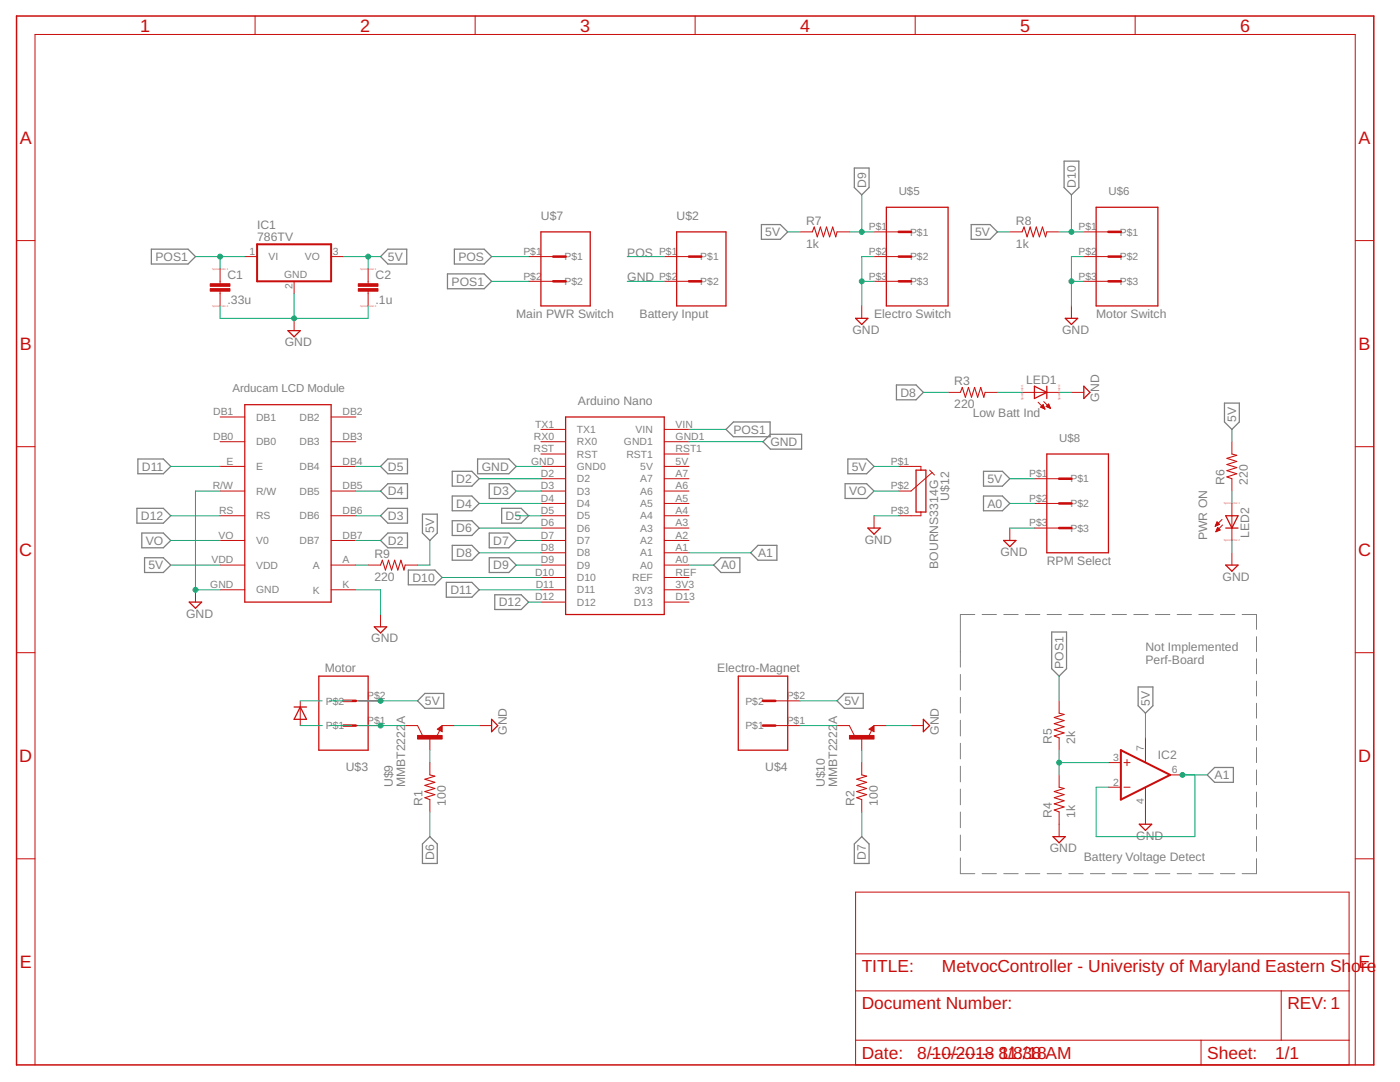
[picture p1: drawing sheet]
<svg xmlns="http://www.w3.org/2000/svg" width="279mm" height="216mm" viewBox="0 0 279 216" stroke-linecap="round" stroke-linejoin="round" font-family="sans-serif">
<g fill="none" stroke="#808080" stroke-width=".2">
<path d="M191.7 134.6v3.1M191.7 139.1v3.2M194.5 122.6h-2.8v10.5M196 122.6h2.9M200.3 122.6h2.9M204.6 122.6h2.9M209 122.6h2.8M213.3 122.6h2.9M217.6 122.6h2.9M222 122.6h2.8M226.3 122.6h2.9M230.6 122.6h2.9"/>
<path d="M234.9 122.6h2.9M239.2 122.6h2.9M243.6 122.6h2.8M247.9 122.6h2.9v3M250.8 127v3M250.8 131.5v3M250.8 135.9v3M191.7 143.7v3.2M191.7 148.3v3.1M191.7 152.9v3.1M191.7 157.5v3.1M250.8 140.3v3"/>
<path d="M250.8 144.8v2.9M250.8 149.2v3M250.8 153.6v3M250.8 158.1v2.9M191.7 162v3.2M191.7 166.6v3.1M191.7 171.2v3.1h2.8M196 174.3h2.9M200.3 174.3h2.9M204.6 174.3h2.9M209 174.3h2.8M213.3 174.3h2.9"/>
<path d="M217.6 174.3h2.9M222 174.3h2.8M226.3 174.3h2.9M230.6 174.3h2.9M234.9 174.3h2.9M239.2 174.3h2.9M243.6 174.3h2.8M250.8 162.5v3M250.8 166.9v3M250.8 171.3v3h-2.9"/>
</g>
<g fill="none" stroke="#808080" stroke-width=".25">
<path d="M170.5 33.5h2.9v3.9l-1.4 1.5-1.5-1.5zM212.4 32.2h2.9v5.2l-1.5 1.5-1.4-1.5zM30.2 49.7h7.3l1.5 1.5-1.5 1.5h-7.3zM77.4 49.7h3.8v3h-3.8l-1.5-1.5zM89.3 54.7h7.3l1.5 1.4-1.5 1.5h-7.3zM90.7 49.7h5.9l1.5 1.5-1.5 1.5h-5.9zM152 44.8h3.7l1.5 1.5-1.5 1.5h-3.7zM193.8 44.8h3.8l1.5 1.5-1.5 1.5h-3.8zM178.9 76.8h3.9l1.5 1.5-1.5 1.5h-3.9zM27.5 91.6h5.1l1.5 1.5-1.5 1.4h-5.1zM75.9 98l1.5-1.5h3.9v3h-3.9zM77.4 91.6h3.9v2.9h-3.9l-1.5-1.4z"/>
<path d="M90.3 99h3.9l1.4 1.5-1.4 1.4h-3.9zM90.3 94h3.9l1.4 1.5-1.4 1.5h-3.9zM95.3 91.6h6.3l1.4 1.5-1.4 1.4h-6.3zM97.6 96.5h4l1.4 1.5-1.4 1.5h-4zM144.9 85.7l1.5-1.5h7.3v2.9h-7.3zM152.3 88.1l1.5-1.4h6.2v2.9h-6.2zM168.7 96.5h4.3l1.4 1.5-1.4 1.5h-4.3zM169.2 91.6h3.8l1.4 1.5-1.4 1.4h-3.8zM196.3 94h3.7l1.5 1.5-1.5 1.5h-3.7zM196.3 99h3.7l1.5 1.5-1.5 1.4h-3.7zM244.4 80.4h2.9v3.8l-1.4 1.5-1.5-1.5zM27.3 101.4h5.3l1.5 1.5-1.5 1.5h-5.3z"/>
<path d="M28.3 106.4h4.3l1.5 1.4-1.5 1.5h-4.3zM28.9 111.3h3.7l1.5 1.5-1.5 1.4h-3.7zM77.4 106.4h3.9v2.9h-3.9l-1.5-1.5zM77.4 101.4h3.9v3h-3.9l-1.5-1.5zM81.5 113.7h5.3l1.4 1.5-1.4 1.5h-5.3zM84.3 102.6h3v3.8l-1.5 1.4-1.5-1.4zM89.1 116.2h5.1l1.4 1.5-1.4 1.5h-5.1zM90.3 103.9h3.9l1.4 1.5-1.4 1.4h-3.9zM90.3 108.8h3.9l1.4 1.5-1.4 1.5h-3.9zM97.6 111.3h4l1.4 1.5-1.4 1.4h-4zM97.6 106.4h4l1.4 1.4-1.4 1.5h-4zM98.7 118.7h5.3l1.5 1.4-1.5 1.5h-5.3z"/>
<path d="M100.1 101.4h3.9l1.5 1.5-1.5 1.5h-3.9zM142.4 112.8l1.5-1.5h3.8v2.9h-3.8zM151.3 108.8h3.7v3h-3.7l-1.5-1.5zM84.8 138.4h3.8v2.9h-3.8l-1.5-1.5zM168.5 138.4h3.8v2.9h-3.8l-1.5-1.5zM209.9 126.1h3v7.3l-1.5 1.5-1.5-1.5zM227.1 137.1h3v3.7l-1.5 1.5-1.5-1.5zM240.9 154.6l1.5-1.5h3.7v3h-3.7zM84.3 168.4l1.5-1.5 1.5 1.5v3.9h-3zM170.5 168.4l1.5-1.5 1.4 1.5v3.9h-2.9z"/>
</g>
<g fill="none" stroke="#c90d0c" stroke-width=".2">
<path d="M50.9 3.2v3.7M94.8 3.2v3.7M138.7 3.2v3.7M182.6 3.2v3.7M226.5 3.2v3.7M3.3 48h3.7M43.9 53.7v2.9M43.9 58.1v2.9M48.9 51.2h2.4M58.7 56.1v2.5M66.1 51.2h2.5M73.5 53.7v2.9"/>
<path d="M73.5 58.1v2.9M105.5 51.2h4.9M105.5 56.1h4.9M132.6 51.2h4.9M132.6 56.1h4.9M159.7 46.3h2.4M167 46.3h2.5M174.4 51.2h5M174.4 56.1h5M174.4 46.3h5M201.5 46.3h2.5M208.9 46.3h2.5"/>
<path d="M216.3 51.2h4.9M216.3 56.1h4.9M216.3 46.3h4.9M270.5 48h3.7M58.7 63.5v2.5M172 61v2.5M189.2 78.3h2.5M196.6 78.3h2.5M204 78.3h7.4M213.8 78.3h2.5M213.8 61v2.5M3.3 89.1h3.7"/>
<path d="M43.9 88.1h5M43.9 93.1h5M43.9 98h5M43.9 83.2h5M66.1 88.1h4.9M66.1 93.1h4.9M66.1 98h4.9M66.1 83.2h4.9M107.9 85.7h5M107.9 88.1h5M107.9 90.6h5M107.9 93.1h5"/>
<path d="M107.9 95.5h5M107.9 98h5M132.6 85.7h4.9M132.6 88.1h4.9M132.6 90.6h4.9M132.6 93.1h4.9M132.6 95.5h4.9M132.6 98h4.9M179.4 93.1h4.4v.7M185.5 93.8l1 1M186 94.3l-4.2 3.7h-2.4M206.4 95.5h5"/>
<path d="M207.2 80.3l1.3 1.3M207.7 81.2l.8 .4M207.7 81.2h.7M207.8 81.1h.5M207.9 81.3h.5M207.9 81h.4M208 80.9h.2M208.2 80.8l-.5 .4M208.2 80.8l.3 .8M208.2 81.4h.3M208.2 80.8h.1M208.3 80.1l1.4 1.4"/>
<path d="M208.4 81.6h.1M208.8 81.1l.9 .4M208.8 81.1h.7M208.9 81h.5M209 81.2h.5M209 80.9h.4M209.1 80.8h.2M209.3 80.6l-.5 .5M209.3 80.6l.4 .9M209.3 80.6v.1M209.3 81.3h.3M209.6 81.4h.1"/>
<path d="M245.9 88.1v2.5M245.9 95.5v2.5M270.5 89.1h3.7M39 117.7v2.4M43.9 102.9h5M43.9 107.8h5M43.9 112.8h5M43.9 117.7h5M66.1 102.9h4.9M66.1 107.8h4.9M66.1 112.8h4.9M66.1 117.7h4.9"/>
<path d="M73.5 112.8h2.4M80.9 112.8h2.4M107.9 100.5h5M107.9 102.9h5M107.9 105.4h5M107.9 107.8h5M107.9 110.3h5M107.9 112.8h5M107.9 115.2h5M107.9 117.7h5M132.6 100.5h4.9M132.6 102.9h4.9"/>
<path d="M132.6 105.4h4.9M132.6 107.8h4.9M132.6 110.3h4.9M132.6 112.8h4.9M132.6 115.2h4.9M132.6 117.7h4.9M174.4 102.9v2.5M183.8 102.2v.7h-4.4M201.5 105.4v2.4M206.4 100.5h5M206.4 105.4h5M242.5 105h.1"/>
<path d="M242.6 104.9h.2M242.6 104.8h.5M242.7 104.6h.7M242.7 106h.1M242.7 104.5h.6M242.7 105.9h.4M242.8 104.4h.4M242.8 105.8h.6M242.8 104.3h.3M242.8 105.7h.7M242.9 104.2h.1M242.9 105.6h.4"/>
<path d="M242.9 105.5h.3M243 105.3h.1M243 105.3l.5 .4-.8 .4zM243.4 104.6l-.5-.5-.4 .9M243.4 104.6l-.9 .4M243.9 103.7l-1.4 1.3M244 104.8l-1.3 1.3M245.9 100.5v7.3M245.9 110.3v2.5M3.3 130.2h3.7M59.9 139.8v5M71 139.8h4.9"/>
<path d="M75.9 122.6v2.5M107.9 120.1h5M132.6 120.1h4.9M154.7 139.8h5M211.4 139.8v2.5M270.5 130.2h3.7M71 144.8h4.9M80.9 144.8h2.4l1 1.9M85.8 147.2v2.5M85.8 152.2v2.4M85.8 159.6v2.4M87.3 145.5l.9-.7v1.2z"/>
<path d="M87.8 145.7l-.6 1.2M88.2 144.8h2.5M95.6 144.8h2.5M154.7 144.8h5M167 144.8h2.5l1 1.9M172 147.2v2.5M172 152.2v2.4M172 159.6v2.4M173.4 145.5l1-.7v1.2zM173.9 145.7l-.5 1.2M174.4 144.8h2.5M181.8 144.8h2.5"/>
<path d="M211.4 147.2v2.5M211.4 154.6v2.5M221.2 152.2h2.5M221.2 157.1h2.5M224.3 152.2h1.2M224.3 157.1h1.2M224.9 151.6v1.2M228.6 147.2v5M228.6 157.1v7.4M233.5 154.6h2.5M3.3 171.4h3.7M170.8 178h98.4v34.5h-98.4z"/>
<path d="M211.4 162v4.9M270.5 171.4h3.7M170.8 197.7h98.4M170.8 190.3h98.4M255.7 197.7v9.9M7 212.5v-205.6h263.5v205.6M170.8 207.6h98.4M239.7 207.6v4.9"/>
</g>
<g fill="none" stroke="#c90d0c" stroke-width=".25">
<path d="M107.9 46.3h9.9v14.7h-9.9zM135 46.3h9.9v14.7h-9.9zM176.9 41.4h12.3v19.6h-12.3zM218.8 41.4h12.3v19.6h-12.3zM57.5 66h2.4l-1.2 1.2zM170.8 63.5h2.4l-1.2 1.2zM206.4 77.1l2.5 1.2-2.5 1.2zM208.9 77.1v2.4M212.6 63.5h2.5l-1.3 1.2zM216.3 77.1l1.2 1.2-1.2 1.2zM48.9 80.8h17.2v39.3h-17.2zM112.9 83.2h19.7v39.4h-19.7z"/>
<path d="M182.8 93.8h2v8.4h-2zM208.9 90.6h12.3v19.7h-12.3zM173.2 105.4h2.5l-1.3 1.2zM200.3 107.8h2.5l-1.3 1.3zM244.6 105.4h2.5M244.6 102.9h2.5l-1.2 2.5zM244.6 112.8h2.5l-1.2 1.2zM37.8 120.1h2.4l-1.2 1.3zM63.6 134.9h9.9v14.8h-9.9zM74.7 125.1h2.5l-1.3 1.2zM147.3 134.9h9.9v14.8h-9.9zM58.7 141.1h2.5"/>
<path d="M59.9 141.1l1.3 2.4h-2.5zM87.8 145.5l.2-.1v.4l-.5-.3 .6-.5v.8M98.1 143.5l1.2 1.3-1.2 1.2zM173.9 145.5l.3-.1v.4l-.5-.3 .6-.5v.8M184.3 143.5l1.2 1.3-1.2 1.2zM210.1 166.9h2.5l-1.2 1.3zM227.4 164.5h2.4l-1.2 1.2z"/>
</g>
<path d="M51.3 48.7h14.8v7.4h-14.8zM223.7 149.7l9.8 4.9-9.8 5z" fill="none" stroke="#c90d0c" stroke-width=".4"/>
<g fill="none" stroke="#c90d0c" stroke-width=".51">
<path d="M110.4 51.2h2.5M110.4 56.1h2.5M137.5 51.2h2.5M137.5 56.1h2.5M179.4 51.2h2.4M179.4 56.1h2.4M179.4 46.3h2.4M221.2 51.2h2.5M221.2 56.1h2.5M221.2 46.3h2.5M211.4 95.5h2.4M211.4 100.5h2.4"/>
<path d="M211.4 105.4h2.4M68.6 139.8h2.4M152.3 139.8h2.4M68.6 144.8h2.4M152.3 144.8h2.4"/>
</g>
<g fill="#c90d0c" stroke="#c90d0c" stroke-width=".2">
<path d="M83.3 146.7h4.9v.8h-4.9z"/>
<path d="M169.5 146.7h4.9v.8h-4.9z"/>
<path d="M42 57.6h3.9v.5h-3.9z"/>
<path d="M42 56.6h3.9v.5h-3.9z"/>
<path d="M71.5 57.6h3.9v.5h-3.9z"/>
<path d="M71.5 56.6h3.9v.5h-3.9z"/>
</g>
<path d="M162.1 46.3l.4-1 .6 2 .6-2 .6 2 .7-2 .6 2 .6-2 .6 2 .2-1M204 46.3l.4-1 .6 2 .6-2 .6 2 .6-2 .6 2 .6-2 .7 2 .2-1M191.7 78.3l.3-1 .7 2 .6-2 .6 2 .6-2 .6 2 .6-2 .6 2 .3-1M245.9 90.6l.9 .2-1.9 .7 1.9 .6-1.9 .6 1.9 .6-1.9 .6 1.9 .6-1.9 .7 1 .3M75.9 112.8l.4-1 .6 1.9 .6-1.9 .6 1.9 .7-1.9 .6 1.9 .6-1.9 .6 1.9 .3-.9M85.8 154.6l1 .3-2 .6 2 .6-2 .6 2 .6-2 .6 2 .7-2 .6 1 .4M172 154.6l1 .3-2 .6 2 .6-2 .6 2 .6-2 .6 2 .7-2 .6 1 .4M211.4 157.1l1 .2-2 .6 2 .7-2 .6 2 .6-2 .6 2 .6-2 .6 1 .4M211.4 142.3l1 .3-2 .6 2 .6-2 .6 2 .6-2 .6 2 .6-2 .7 1 .3" fill="none" stroke="#c90d0c" stroke-width=".21"/>
<path d="M3.3 3.2h270.9v209.3h-270.9z" fill="none" stroke="#c90d0c" stroke-width=".3"/>
<g fill="none" stroke="#0dab76" stroke-width=".2">
<path d="M172 38.9v7.4M213.8 38.9v7.4M39 51.2h9.9M43.9 51.2v2.5M58.7 58.6v4.9M68.6 51.2h7.3M73.5 51.2v2.5M98.1 51.2h7.4M98.1 56.1h7.4M125.2 51.2h7.4M125.2 56.1h7.4M157.2 46.3h2.5"/>
<path d="M169.5 46.3h4.9M172 56.1h2.4M174.4 51.2h-2.4v9.8M199.1 46.3h2.4M211.4 46.3h4.9M213.8 56.1h2.5M216.3 51.2h-2.5v9.8M43.9 61v2.5h29.6v-2.5M184.3 78.3h4.9M199.1 78.3h4.9M211.4 78.3h2.4M34.1 93.1h9.8"/>
<path d="M43.9 98h-4.9v19.7h4.9M71 93.1h4.9M71 98h4.9M95.6 95.5h12.3M103 93.1h4.9M103 98h4.9M137.5 88.1h14.8M137.5 85.7h7.4M174.4 93.1h5M174.4 98h5M201.5 95.5h4.9M245.9 85.7v2.4"/>
<path d="M245.9 98v2.5M34.1 102.9h9.8M34.1 112.8h9.8M34.1 107.8h9.8M71 117.7h4.9v4.9M71 102.9h4.9M71 112.8h2.5M71 107.8h4.9M85.8 107.8v5h-2.5M88.2 115.2h19.7M95.6 117.7h12.3M95.6 105.4h12.3"/>
<path d="M95.6 100.5h12.3M95.6 110.3h12.3M103 102.9h4.9M103 112.8h4.9M103 107.8h4.9M137.5 112.8h4.9M137.5 110.3h12.3M174.4 102.9h5M201.5 105.4h4.9M201.5 100.5h4.9M245.9 107.8v2.5M59.9 139.8h4.4"/>
<path d="M65.7 139.8h4.4M71.6 139.8h11.7M105.5 120.1h2.4M159.7 139.8h7.3M211.4 134.9v4.9M59.9 144.8h4.4M65.7 144.8h4.4M71.6 144.8h9.3M85.8 149.7v2.5M90.7 144.8h4.9M159.7 144.8h7.3M172 149.7v2.5"/>
<path d="M176.9 144.8h4.9M211.4 149.7v4.9M211.4 152.2h9.8M228.6 142.3v4.9M236 154.6h4.9M238.5 154.6v12.3h-19.7v-9.8h2.4M85.8 162v4.9M172 162v4.9"/>
</g>
<g fill="#0dab76" stroke="#0dab76" stroke-width=".2">
<circle cx="58.7" cy="63.5" r=".49"/>
<circle cx="39" cy="117.7" r=".49"/>
<circle cx="172" cy="56.1" r=".49"/>
<circle cx="213.8" cy="56.1" r=".49"/>
<circle cx="73.5" cy="51.2" r=".49"/>
<circle cx="75.9" cy="139.8" r=".49"/>
<circle cx="43.9" cy="51.2" r=".49"/>
<circle cx="211.4" cy="152.2" r=".49"/>
<circle cx="236" cy="154.6" r=".49"/>
<circle cx="172" cy="46.3" r=".49"/>
<circle cx="213.8" cy="46.3" r=".49"/>
<circle cx="75.9" cy="144.8" r=".49"/>
</g>
<g font-size="3.6" fill="#c90d0c">
<text x="28" y="6.3">1</text>
<text x="71.9" y="6.3">2</text>
<text x="115.8" y="6.3">3</text>
<text x="159.7" y="6.3">4</text>
<text x="203.6" y="6.3">5</text>
<text x="247.5" y="6.3">6</text>
<text x="4" y="28.7">A</text>
<text x="271.1" y="28.7">A</text>
<text x="4" y="69.8">B</text>
<text x="271.1" y="69.8">B</text>
<text x="3.9" y="111">C</text>
<text x="271" y="111">C</text>
<text x="3.9" y="152.1">D</text>
<text x="271" y="152.1">D</text>
<text x="4" y="193.2">E</text>
</g>
<g font-size="3.5" fill="#c90d0c">
<text x="172" y="194">TITLE:</text>
<text x="188" y="194">MetvocController - Univeristy of Maryland Eastern Sh</text>
<text x="269.7" y="194">oE</text>
<text x="271.6" y="194">re</text>
<text x="172" y="201.4">Document Number:</text>
<text x="256.9" y="201.4">REV: 1</text>
<text x="172" y="211.3">Date:</text>
<text x="183.1" y="211.3">8/-1--0-/-2--0-18</text>
<text x="194.8" y="211.3">--- 81:38</text>
<text x="199.5" y="211.3">1/8/18AM</text>
<text x="240.9" y="211.3">Sheet:</text>
<text x="254.5" y="211.3">1/1</text>
</g>
<g font-size="2.4" fill="#808080">
<text x="172.8" y="37.4" transform="rotate(-90 172.8 37.4)">D9</text>
<text x="214.7" y="37.4" transform="rotate(-90 214.7 37.4)">D10</text>
<text x="51.3" y="45.7">IC1</text>
<text x="107.9" y="43.8">U$7</text>
<text x="135" y="43.8">U$2</text>
<text x="152.7" y="47.1">5V</text>
<text x="160.9" y="44.8">R7</text>
<text x="194.6" y="47.1">5V</text>
<text x="202.8" y="44.8">R8</text>
<text x="31" y="52.1">POS1</text>
<text x="51.3" y="48.1">786TV</text>
<text x="77.4" y="52.1">5V</text>
<text x="91.5" y="52.1">POS</text>
<text x="125.2" y="51.2">POS</text>
<text x="160.9" y="49.5">1k</text>
<text x="202.8" y="49.5">1k</text>
<text x="45.4" y="55.8">C1</text>
<text x="75" y="55.8">C2</text>
<text x="90.1" y="57">POS1</text>
<text x="125.2" y="56.1">GND</text>
<text x="45.4" y="60.7">.33u</text>
<text x="75" y="60.7">.1u</text>
<text x="103" y="63.5">Main PWR Switch</text>
<text x="127.6" y="63.5">Battery Input</text>
<text x="174.4" y="63.5">Electro Switch</text>
<text x="218.8" y="63.5">Motor Switch</text>
<text x="56.9" y="69.1">GND</text>
<text x="170.1" y="66.6">GND</text>
<text x="212" y="66.6">GND</text>
<text x="190.4" y="76.8">R3</text>
<text x="204.8" y="76.6">LED1</text>
<text x="115.3" y="80.8">Arduino Nano</text>
<text x="179.7" y="79.1">D8</text>
<text x="190.4" y="81.5">220</text>
<text x="194.1" y="83.2">Low Batt Ind</text>
<text x="219.4" y="80.1" transform="rotate(-90 219.4 80.1)">GND</text>
<text x="146.4" y="86.5">POS1</text>
<text x="153.8" y="89">GND</text>
<text x="246.7" y="84.2" transform="rotate(-90 246.7 84.2)">5V</text>
<text x="28.3" y="93.9">D11</text>
<text x="77.4" y="93.9">D5</text>
<text x="96.2" y="93.9">GND</text>
<text x="170" y="93.9">5V</text>
<text x="77.4" y="98.8">D4</text>
<text x="91" y="96.4">D2</text>
<text x="91" y="101.3">D4</text>
<text x="98.4" y="98.8">D3</text>
<text x="169.4" y="98.8">VO</text>
<text x="189.4" y="99.9" transform="rotate(-90 189.4 99.9)">U$12</text>
<text x="197.1" y="96.4">5V</text>
<text x="197.1" y="101.3">A0</text>
<text x="244.4" y="96.8" transform="rotate(-90 244.4 96.8)">R6</text>
<text x="249" y="96.8" transform="rotate(-90 249 96.8)">220</text>
<text x="28.1" y="103.8">D12</text>
<text x="77.4" y="103.8">D3</text>
<text x="86.6" y="106.4" transform="rotate(-90 86.6 106.4)">5V</text>
<text x="91" y="106.2">D6</text>
<text x="100.9" y="103.8">D5</text>
<text x="240.9" y="107.8" transform="rotate(-90 240.9 107.8)">PWR ON</text>
<text x="249.3" y="107.3" transform="rotate(-90 249.3 107.3)">LED2</text>
<text x="29.1" y="108.7">VO</text>
<text x="29.6" y="113.6">5V</text>
<text x="74.7" y="111.3">R9</text>
<text x="77.4" y="108.7">D2</text>
<text x="91" y="111.2">D8</text>
<text x="98.4" y="108.7">D7</text>
<text x="98.4" y="113.6">D9</text>
<text x="143.9" y="113.6">A0</text>
<text x="151.3" y="111.2">A1</text>
<text x="172.6" y="108.5">GND</text>
<text x="187.2" y="113.5" transform="rotate(-90 187.2 113.5)">BOURNS3314G</text>
<text x="199.7" y="110.9">GND</text>
<text x="208.9" y="112.8">RPM Select</text>
<text x="74.7" y="116">220</text>
<text x="82.3" y="116.1">D10</text>
<text x="89.9" y="118.5">D11</text>
<text x="244" y="115.8">GND</text>
<text x="37.2" y="123.2">GND</text>
<text x="99.5" y="121">D12</text>
<text x="74.1" y="128.2">GND</text>
<text x="228.6" y="129.9">Not Implemented</text>
<text x="64.8" y="134.2">Motor</text>
<text x="143.2" y="134.2">Electro-Magnet</text>
<text x="212.2" y="133.4" transform="rotate(-90 212.2 133.4)">POS1</text>
<text x="228.6" y="132.5">Perf-Board</text>
<text x="84.8" y="140.7">5V</text>
<text x="168.5" y="140.7">5V</text>
<text x="229.5" y="140.8" transform="rotate(-90 229.5 140.8)">5V</text>
<text x="80.9" y="144.5" transform="rotate(-90 80.9 144.5)">A</text>
<text x="101.2" y="146.6" transform="rotate(-90 101.2 146.6)">GND</text>
<text x="167" y="144.5" transform="rotate(-90 167 144.5)">A</text>
<text x="187.4" y="146.6" transform="rotate(-90 187.4 146.6)">GND</text>
<text x="209.9" y="148.5" transform="rotate(-90 209.9 148.5)">R5</text>
<text x="214.6" y="148.5" transform="rotate(-90 214.6 148.5)">2k</text>
<text x="69" y="153.9">U$3</text>
<text x="152.7" y="153.9">U$4</text>
<text x="231.1" y="151.5">IC2</text>
<text x="242.4" y="155.5">A1</text>
<text x="78.4" y="157.1" transform="rotate(-90 78.4 157.1)">U$9</text>
<text x="80.9" y="157.1" transform="rotate(-90 80.9 157.1)">MMBT2222</text>
<text x="84.3" y="160.8" transform="rotate(-90 84.3 160.8)">R1</text>
<text x="89" y="160.8" transform="rotate(-90 89 160.8)">100</text>
<text x="164.6" y="157.1" transform="rotate(-90 164.6 157.1)">U$10</text>
<text x="167" y="157.1" transform="rotate(-90 167 157.1)">MMBT2222</text>
<text x="170.5" y="160.8" transform="rotate(-90 170.5 160.8)">R2</text>
<text x="175.2" y="160.8" transform="rotate(-90 175.2 160.8)">100</text>
<text x="209.9" y="163.2" transform="rotate(-90 209.9 163.2)">R4</text>
<text x="214.6" y="163.2" transform="rotate(-90 214.6 163.2)">1k</text>
<text x="226.8" y="167.5">GND</text>
<text x="86.6" y="171.5" transform="rotate(-90 86.6 171.5)">D6</text>
<text x="172.8" y="171.5" transform="rotate(-90 172.8 171.5)">D7</text>
<text x="209.5" y="170">GND</text>
<text x="216.3" y="171.9">Battery Voltage Detect</text>
</g>
<g font-size="2.3" fill="#808080">
<text x="179.4" y="38.9">U$5</text>
<text x="221.2" y="38.9">U$6</text>
<text x="46.4" y="78.3">Arducam LCD Module</text>
<text x="211.4" y="88.1">U$8</text>
</g>
<g font-size="2.1" fill="#808080">
<text x="173.4" y="45.9">P$1</text>
<text x="181.6" y="47">P$1</text>
<text x="215.3" y="45.9">P$1</text>
<text x="223.5" y="47">P$1</text>
<text x="49.8" y="50.9">1</text>
<text x="53.6" y="51.9">VI</text>
<text x="60.8" y="51.9">VO</text>
<text x="66.4" y="50.9">3</text>
<text x="104.4" y="50.9">P$1</text>
<text x="112.7" y="51.9">P$1</text>
<text x="131.5" y="50.9">P$1</text>
<text x="139.8" y="51.9">P$1</text>
<text x="173.4" y="50.9">P$2</text>
<text x="181.6" y="51.9">P$2</text>
<text x="215.3" y="50.9">P$2</text>
<text x="223.5" y="51.9">P$2</text>
<text x="56.7" y="55.4">GND</text>
<text x="58.4" y="57.6" transform="rotate(-90 58.4 57.6)">2</text>
<text x="104.4" y="55.8">P$2</text>
<text x="112.7" y="56.9">P$2</text>
<text x="131.5" y="55.8">P$2</text>
<text x="139.8" y="56.9">P$2</text>
<text x="173.4" y="55.8">P$3</text>
<text x="181.6" y="56.9">P$3</text>
<text x="215.3" y="55.8">P$3</text>
<text x="223.5" y="56.9">P$3</text>
<text x="42.5" y="82.9">DB1</text>
<text x="51.1" y="84">DB1</text>
<text x="59.8" y="84">DB2</text>
<text x="68.4" y="82.9">DB2</text>
<text x="42.5" y="87.8">DB0</text>
<text x="51.1" y="88.9">DB0</text>
<text x="59.8" y="88.9">DB3</text>
<text x="68.4" y="87.8">DB3</text>
<text x="106.6" y="87.8">RX0</text>
<text x="106.8" y="85.3">TX1</text>
<text x="115.1" y="86.4">TX1</text>
<text x="115.1" y="88.9">RX0</text>
<text x="124.5" y="88.9">GND1</text>
<text x="126.9" y="86.4">VIN</text>
<text x="134.8" y="87.8">GND1</text>
<text x="134.8" y="85.3">VIN</text>
<text x="45.2" y="92.7">E</text>
<text x="51.1" y="93.8">E</text>
<text x="59.8" y="93.8">DB4</text>
<text x="68.4" y="92.7">DB4</text>
<text x="106" y="92.7">GND</text>
<text x="106.5" y="90.3">RST</text>
<text x="107.9" y="95.2">D2</text>
<text x="115.1" y="91.3">RST</text>
<text x="115.1" y="93.8">GND0</text>
<text x="125" y="91.3">RST1</text>
<text x="127.8" y="93.8">5V</text>
<text x="134.8" y="95.2">A7</text>
<text x="134.8" y="92.7">5V</text>
<text x="134.8" y="90.3">RST1</text>
<text x="177.8" y="92.7">P$1</text>
<text x="205.4" y="95.2">P$1</text>
<text x="42.5" y="97.6">R/W</text>
<text x="51.1" y="98.7">R/W</text>
<text x="59.8" y="98.7">DB5</text>
<text x="68.4" y="97.6">DB5</text>
<text x="107.9" y="97.6">D3</text>
<text x="107.9" y="100.1">D4</text>
<text x="115.1" y="96.3">D2</text>
<text x="115.1" y="98.7">D3</text>
<text x="115.1" y="101.2">D4</text>
<text x="127.8" y="101.2">A5</text>
<text x="127.8" y="98.7">A6</text>
<text x="127.8" y="96.3">A7</text>
<text x="134.8" y="100.1">A5</text>
<text x="134.8" y="97.6">A6</text>
<text x="177.8" y="97.6">P$2</text>
<text x="205.4" y="100.1">P$2</text>
<text x="213.6" y="96.3">P$1</text>
<text x="213.6" y="101.2">P$2</text>
<text x="43.6" y="107.5">VO</text>
<text x="43.7" y="102.6">RS</text>
<text x="51.1" y="103.7">RS</text>
<text x="59.8" y="103.7">DB6</text>
<text x="68.4" y="102.6">DB6</text>
<text x="68.4" y="107.5">DB7</text>
<text x="107.9" y="102.6">D5</text>
<text x="107.9" y="105">D6</text>
<text x="107.9" y="107.5">D7</text>
<text x="115.1" y="103.7">D5</text>
<text x="115.1" y="106.1">D6</text>
<text x="127.8" y="106.1">A3</text>
<text x="127.8" y="103.7">A4</text>
<text x="134.8" y="107.5">A2</text>
<text x="134.8" y="105">A3</text>
<text x="134.8" y="102.6">A4</text>
<text x="177.8" y="102.6">P$3</text>
<text x="205.4" y="105">P$3</text>
<text x="213.6" y="106.1">P$3</text>
<text x="42.2" y="112.4">VDD</text>
<text x="51.1" y="113.5">VDD</text>
<text x="51.1" y="108.6">V0</text>
<text x="59.8" y="108.6">DB7</text>
<text x="62.4" y="113.5">A</text>
<text x="68.4" y="112.4">A</text>
<text x="107.9" y="110">D8</text>
<text x="107.9" y="112.4">D9</text>
<text x="115.1" y="108.6">D7</text>
<text x="115.1" y="111">D8</text>
<text x="115.1" y="113.5">D9</text>
<text x="127.8" y="113.5">A0</text>
<text x="127.8" y="111">A1</text>
<text x="127.8" y="108.6">A2</text>
<text x="134.8" y="112.4">A0</text>
<text x="134.8" y="110">A1</text>
<text x="42" y="117.3">GND</text>
<text x="51.1" y="118.4">GND</text>
<text x="62.4" y="118.4">K</text>
<text x="68.4" y="117.3">K</text>
<text x="106.8" y="114.9">D10</text>
<text x="106.8" y="119.8">D12</text>
<text x="106.9" y="117.3">D11</text>
<text x="115.1" y="116">D10</text>
<text x="115.1" y="118.4">D11</text>
<text x="126.2" y="116">REF</text>
<text x="126.6" y="118.4">3V3</text>
<text x="134.8" y="119.8">D13</text>
<text x="134.8" y="117.3">3V3</text>
<text x="134.8" y="114.9">REF</text>
<text x="115.1" y="120.9">D12</text>
<text x="126.5" y="120.9">D13</text>
<text x="65" y="140.6">P$2</text>
<text x="73.3" y="139.5">P$2</text>
<text x="148.8" y="140.6">P$2</text>
<text x="157" y="139.5">P$2</text>
<text x="65" y="145.5">P$1</text>
<text x="73.3" y="144.4">P$1</text>
<text x="148.8" y="145.5">P$1</text>
<text x="157" y="144.4">P$1</text>
<text x="228.3" y="149.9" transform="rotate(-90 228.3 149.9)">7</text>
<text x="222.2" y="151.8">3</text>
<text x="233.9" y="154.3">6</text>
<text x="222.2" y="156.7">2</text>
<text x="228.3" y="160.5" transform="rotate(-90 228.3 160.5)">4</text>
</g>
<g font-size=".6" fill="#ffba08">
<text x="42.3" y="53.9">SpiceOrder 1</text>
<text x="71.9" y="53.9">SpiceOrder 1</text>
<text x="42.3" y="61.2">SpiceOrder 2</text>
<text x="71.9" y="61.2">SpiceOrder 2</text>
<text x="204.2" y="79.9" transform="rotate(-90 204.2 79.9)">SpiceOrder 1</text>
<text x="211.6" y="79.9" transform="rotate(-90 211.6 79.9)">SpiceOrder 2</text>
<text x="244.2" y="100.6">SpiceOrder 1</text>
<text x="244.2" y="108">SpiceOrder 2</text>
</g>
</svg>
